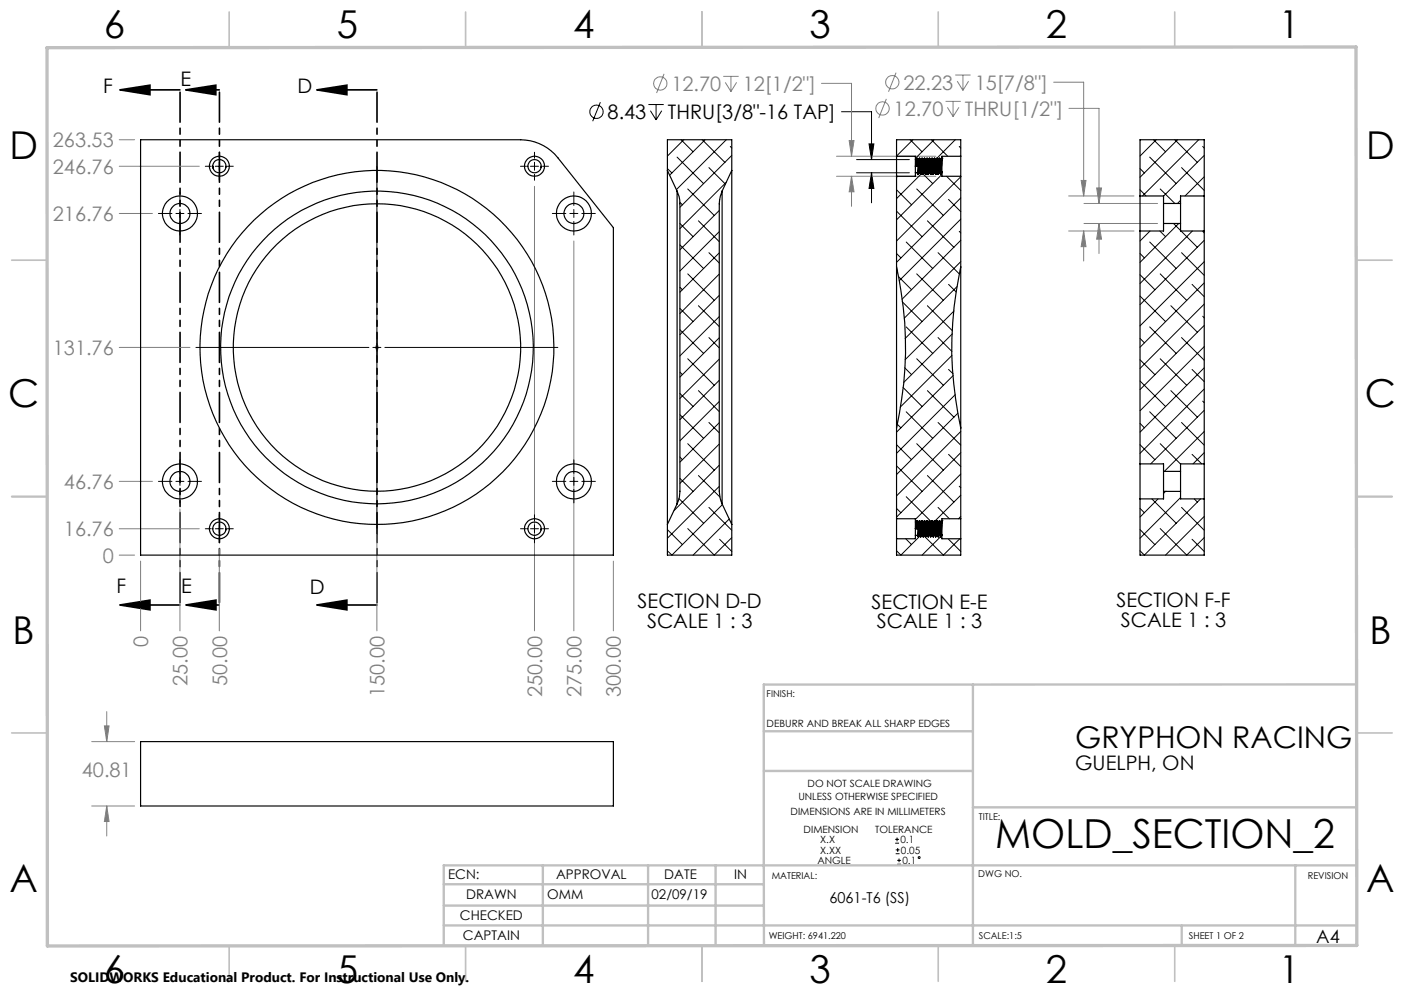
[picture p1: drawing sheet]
<svg xmlns="http://www.w3.org/2000/svg" width="297mm" height="210mm" viewBox="0 0 297 210" stroke-linecap="round" stroke-linejoin="round" font-family="sans-serif">
<g fill="none" stroke="#000" stroke-width=".21">
<path d="M43.4 35.2h1.3M45.5 35.2h1.7M46.4 32.2v1.3M46.4 34.3v1.7M46.4 36.9v1.2M48.1 35.2h1.3M79.7 35.2v36.6M110.1 35.2h1.3M112.2 35.2h1.7M113.1 32.2v1.3M113.1 34.3v1.7M113.1 36.9v1.2"/>
<path d="M114.8 35.2h1.2M127 21.6l-1.6 4M137.2 22.1h3.2M137.6 23.4l1.2 2M138.8 22.1v3.3M140 23.4l-1.2 2M178 23.6h6.4v10.2M181.2 36.5h11.2M181.2 33.8h11.2M183.8 30.4h1.1l-.5 3.4zM184.4 36.5l.5 3.4h-1.1zM184.4 36.5v6.4"/>
<path d="M33.5 45.1h2.9M37.2 45.1h1.7M38.1 40.6v2.9M38.1 44.3v1.7M38.1 46.8v2.9M39.8 45.1h2.8M116.8 45.1h2.9M120.5 45.1h1.7M121.4 40.6v2.9M121.4 44.3v1.7M121.4 46.8v2.9M123.1 45.1h2.8"/>
<path d="M41.5 73.5h36.5M78.9 73.5h1.7M79.7 72.6v1.7M79.7 75.2v36.6M81.4 73.5h36.6M38.1 97.3v2.8M121.4 97.3v2.8M33.5 101.8h2.9M37.2 101.8h1.7M38.1 101v1.6M38.1 103.5v2.9M39.8 101.8h2.8"/>
<path d="M43.4 111.8h1.3M45.5 111.8h1.7M46.4 108.9v1.2M46.4 111v1.7M46.4 113.5v1.3M48.1 111.8h1.3M110.1 111.8h1.3M112.2 111.8h1.7M113.1 108.9v1.2M113.1 111v1.7M113.1 113.5v1.3M114.8 111.8h1.2"/>
<path d="M116.8 101.8h2.9M120.5 101.8h1.7M121.4 101v1.6M121.4 103.5v2.9M123.1 101.8h2.8M189.4 178.3h.8M189.4 177.5h.8M189.5 179.7h.8M189.8 177.1v.8M189.9 179.3v.9M189.5 180.5h.8M189.8 182.8h.8"/>
<path d="M189.8 182h.8M190.2 181.6v.7"/>
<circle cx="126.2" cy="23.6" r="1.41"/>
<circle cx="194.4" cy="181.3" r=".19"/>
</g>
<g fill="none" stroke="#808080" stroke-width=".21">
<path d="M140.5 15.6l-1.6 4.1M153 16.1h3.2M153.4 17.4l1.2 2M154.6 16.1v3.3M155.8 17.4l-1.2 2M173.8 17.6h6.3v15.4M189.5 15.4l-1.5 4M202.1 15.9h3.2M202.5 17.2l1.2 1.9M203.7 15.9v3.2M204.9 17.2l-1.2 1.9M222.9 17.4h6.3v24"/>
<path d="M25.2 35.2h17M25.2 29.6h3.3M113.1 39.4v94M177 33h21M177 37.3h21M179.6 29.7h1.1l-.6 3.3zM180.1 37.3l.6 3.3h-1.1zM180.1 37.3v6.3M187.5 20.9l-1.6 4.1M200 21.4h3.2M200.4 22.7l1.2 2M201.6 21.4v3.3"/>
<path d="M202.8 22.7l-1.2 2M226.1 22.9h6.4v20.1M228.7 38.2h1l-.5 3.2zM232 39.7h1l-.5 3.3zM25.2 45.1h7M121.4 51v82.4M226.1 41.4h13.8M226.1 48.9h13.8M229.2 48.9l.5 3.3h-1zM229.2 48.9v6.3M229.3 43h15.6M229.3 47.3h15.6"/>
<path d="M232.5 47.3l.5 3.3h-1zM232.5 47.3v6.3M25.2 73.5h15M79.2 73.5h1M79.4 73.1l.7 .7M79.7 73v1M80.1 73.1l-.7 .7M25.2 117.4h3.3M25.2 111.8h17M25.2 101.8h7M29.7 118.7v14.7M38.1 107.6v25.8"/>
<path d="M46.4 116.1v17.3M79.7 113v20.4M129.8 118.7v14.7M19.4 156.8h9.1M22.1 153.5h1l-.5 3.3zM22.6 150.5v6.3M19.4 170.5h9.1M22.6 170.5l.5 3.2h-1zM22.6 170.5v6.3"/>
<circle cx="139.7" cy="17.6" r="1.4"/>
<circle cx="188.8" cy="17.4" r="1.41"/>
<circle cx="186.7" cy="22.9" r="1.41"/>
</g>
<path d="M25.4 19l6.3-1v2zM25.4 19h12.7M39.3 19h7.1M39.3 19l6.3-1v2zM67 19l6.4-1v2zM67 19h12.7M25.4 127.9l6.3-1v2.1zM25.4 127.9h12.7M39.3 127.9h7.1M39.3 127.9l6.4-1v2.1zM67 127.9l6.4-1v2.1zM67 127.9h12.7" fill="none" stroke="#000" stroke-width=".35"/>
<path d="M38.1 19v108.9M46.4 19v108.9M79.8 19v108.9" fill="none" stroke="#000" stroke-width=".35" stroke-dasharray="6.3 1.3 1.3 1.3 1.3 1.3" stroke-dashoffset="-.5"/>
<g fill="none" stroke="#c0c0c0" stroke-width=".35">
<path d="M48.5 2.5v7.5M98.5 2.5v7.5M148.5 2.5v7.5M198.5 2.5v7.5M248.5 2.5v7.5M2.5 55h7.5M287 55h7.5M2.5 105h7.5M287 105h7.5M2.5 155h7.5M287 155h7.5M48.5 200v7.5"/>
<path d="M98.5 200v7.5M148.5 200v7.5M198.5 200v7.5M248.5 200v7.5"/>
</g>
<g fill="none" stroke="#c0c0c0" stroke-width=".5">
<path d="M161.6 154.6h44.2M205.8 144.8v55.2M287 144.7l-125.4 .1v55.2M161.6 163h44.2M205.8 170.7h81.2M93.9 195.7h193.1M93.9 191.5h67.7M93.9 187h67.7M114.8 183v17M137.1 183v17M151.4 183v17M250 195.8v4.2"/>
<path d="M274 183v16.9M287 183h-193.1v17"/>
</g>
<path d="M9.9 10.1l276.9-.2 .2 190-277 .2z" fill="none" stroke="#c0c0c0" stroke-width=".7"/>
<g fill="#000">
<path d="M39.3 19l6.3-1v2zM39.3 127.9l6.4-1v2.1zM25.4 19l6.3-1v2zM25.4 127.9l6.3-1v2.1z"/>
<path d="M67 19l6.4-1v2zM67 127.9l6.4-1v2.1z"/>
<path d="M184.4 36.5l.5 3.4h-1.1zM183.8 30.4h1.1l-.5 3.4z"/>
</g>
<path d="M179.6 29.7h1.1l-.6 3.3zM180.1 37.3l.6 3.3h-1.1zM228.7 38.2h1l-.5 3.2zM229.2 48.9l.5 3.3h-1zM232 39.7h1l-.5 3.3zM232.5 47.3l.5 3.3h-1zM22.1 153.5h1l-.5 3.3zM22.6 170.5l.5 3.2h-1z" fill="#808080"/>
<g fill="none" stroke="#000" stroke-width=".25">
<path d="M29.7 29.6h80.4a10.2 10.2 0 0 1 7.9 3.8l11.8 14.7v69.3h-100.1zM45 35.2l.1 .5M47.8 35.2v.2M114.5 35.2l-.1 .2M141.2 36v74.9M141.2 36v-6.4h13.6v6.4M141.2 36l2 4.4M154.8 36v74.9M154.8 36l-2 4.4M189.7 33v4.3M189.7 33v-3.4h13.5v3.4M189.7 37.3v19.1"/>
<path d="M189.7 33h3.9v.8M193.6 35.2v1.3M193.6 33.8v1.4M193.6 36.5h.4M193.6 33.8h.2M193.6 36.5v.8h-3.9M193.8 33.8l-.2 1.4M193.8 33.8h.1M193.9 33.5l-.1 1.7M194 36.5l.2 .4M194 33.5l.2 .3M194 33.5l-.2 .3"/>
<path d="M194 33.5l-.1 1.7M194.2 33.8l-.2 1.4h-.4M194.2 33.8h.1M194.2 36.9h.1M194.3 33.8l-.3 2.7M194.5 33.5l-.3 3.4M194.5 36.5l-.2 .4M194.5 36.5h.1M194.6 33.5l-.3 .3M194.6 36.5l.1 .4M194.6 33.5l.1 .3M194.6 33.5l-.3 3.4"/>
<path d="M194.7 33.8l-.2 2.7M194.7 33.8h.1M194.7 36.9h.1M194.8 33.8l-.2 2.7M195 36.5l-.2 .4M195 33.5l-.3 3.4M195 36.5h.1M195.1 36.5l.2 .4M195.1 33.5l.1 .3M195.1 33.5l-.3 .3M195.1 33.5l-.3 3.4M195.2 33.8l-.2 2.7"/>
<path d="M195.2 33.8h.2M195.3 36.9h.1M195.3 33.9l-.2 2.6M195.4 33.8h-.1M195.5 36.5l-.2 .4M195.5 33.5l-.2 3.4M195.5 36.5h.1M195.6 36.5l.2 .4M195.6 33.5l.2 .3M195.6 33.5l-.2 .3M195.6 33.5l-.3 3.4M195.8 33.8l-.3 2.7"/>
<path d="M195.8 33.8h.1M195.9 33.9l-.3 2.6M195.9 33.8h.1M196 36.5l-.2 .4M196 33.5l-.2 3.4M196 36.5h.1M196.1 36.5l.2 .4M196.1 33.5l.2 .3M196.1 33.5l-.2 .3M196.1 33.5l-.2 3.3M196.3 33.8l-.3 2.7M196.3 33.8h.1"/>
<path d="M196.3 36.9h.1M196.4 33.9l-.3 2.6M196.4 33.8h.1M196.6 36.5l-.2 .4M196.6 33.5l-.3 3.4M196.6 36.5h.1M196.7 36.5l.1 .4M196.7 33.5l.1 .3M196.7 33.5l-.3 .3M196.7 33.5l-.3 3.4M196.8 33.8l-.2 2.7M196.8 33.8h.2"/>
<path d="M196.9 33.9l-.2 2.6M197 33.8h-.1M197.1 36.5l-.3 .4M197.1 33.5l-.3 3.4M197.1 36.5h.1M197.2 36.5l.2 .4M197.2 33.5l-.2 .3M197.2 33.5l.1 .3M197.2 33.5l-.3 3.3M197.3 33.8l-.2 2.7M197.3 33.8h.2M197.4 36.9h.1"/>
<path d="M197.4 33.9l-.2 2.6M197.5 33.8h-.1M197.6 36.5l-.2 .4M197.6 33.5l-.2 3.4M197.6 36.5h.1M197.7 36.5l.2 .4M197.7 33.5l.2 .3M197.7 33.5l-.2 .3M197.7 33.5l-.3 3.4M197.9 33.8l-.3 2.7M197.9 33.8h.1M197.9 36.9h.1"/>
<path d="M198 33.8l-.3 2.7M198.2 36.5l-.2 .4M198.2 33.5l-.3 3.4M198.2 36.5h.1M198.3 36.5l.1 .4M198.3 33.5l.1 .3M198.3 33.5l-.3 .3M198.3 33.5l-.3 3.4M198.4 33.8l-.2 2.7M198.4 33.8h.1M198.4 36.9h.1M198.5 33.8l-.2 2.7"/>
<path d="M198.7 36.5l-.2 .4M198.7 33.5l-.3 3.4M198.7 36.5h.1M198.8 36.5l.2 .4M198.8 33.5l.1 .3M198.8 33.5l-.3 .3M198.8 33.5l-.3 3.4M198.9 33.8l-.2 2.7M198.9 33.8h.2M199 33.9l-.2 2.6M199.1 33.8h-.1M199.2 36.5l-.2 .4"/>
<path d="M199.2 33.5l-.2 3.4M199.2 36.5h.1M199.2 36.3v.2M199.2 33.5h.1M199.2 33.5l-.1 .3M199.2 33.8v2.5M199.2 33.8l-.2 3M199.2 33.5v.3M199.2 36.5v.8h4M203.2 33v4.3M203.2 33h-4v.5M203.2 37.3v19.1"/>
<path d="M143.2 40.4v66.2M143.2 40.4l.5 1.1 .1 1.6v60.8l-.1 1.2-.5 1.5M152.8 40.4v66.2M152.8 40.4l-.4 1.1-.2 1.6v60.8l.1 1.2 .5 1.5M189.7 56.4a77.5 77.5 0 0 1 0 34.1M189.7 56.4v34.1M203.2 56.4a77.5 77.5 0 0 0 0 34.1M203.2 56.4v34.1M241.2 41.4v7.5M241.2 41.4v-11.8h13.5v11.8M241.2 41.4h4.9v1.6M241.2 48.9v49.2"/>
<path d="M246.1 43v4.3M246.1 43h3.6M246.1 47.3v1.6h-4.9M246.1 47.3h3.6M249.7 43v4.3M249.7 47.3v1.6h5M254.7 41.4v7.5M254.7 41.4h-5v1.6M254.7 48.9v49.2M189.7 90.5v19.2M203.2 90.5v19.2M241.2 98.1v7.4"/>
<path d="M241.2 98.1h4.9v1.6M246.1 99.7v4.2M246.1 99.7h3.6M249.7 99.7v4.2M254.7 98.1v7.4M254.7 98.1h-5v1.6M47.8 111.8v.3M114.5 111.8l-.1 .3M141.2 110.9v6.5h13.6v-6.5M143.2 106.6l-2 4.3M152.8 106.6l2 4.3M189.7 109.7v4.2"/>
<path d="M189.7 113.9v3.5h13.5v-3.5M189.7 109.7h3.9v.7M193.6 111.8v1.4M193.6 110.4v1.4M193.6 113.2h.4M193.6 110.4h.2M193.6 113.2v.7h-3.9M193.8 110.4l-.2 1.4M193.8 110.4h.1M193.9 110.1l-.1 1.7M194 113.2l.2 .3M194 110.1l.2 .3"/>
<path d="M194 110.1l-.2 .3M194 110.1l-.1 1.7M194.2 110.4l-.2 1.4h-.4M194.2 110.4h.1M194.2 113.5h.1M194.3 110.4l-.3 2.8M194.5 110.2l-.3 3.3M194.5 113.2l-.2 .3M194.5 113.2h.1M194.6 110.1l-.3 .3M194.6 113.2l.1 .3M194.6 110.1l.1 .3"/>
<path d="M194.6 110.1l-.3 3.4M194.7 110.4l-.2 2.8M194.7 110.4h.1M194.7 113.5h.1M194.8 110.4l-.2 2.8M195 113.2l-.2 .3M195 110.2l-.3 3.3M195 113.2h.1M195.1 113.2l.2 .3M195.1 110.1l.1 .3M195.1 110.1l-.3 .3M195.1 110.1l-.3 3.4"/>
<path d="M195.2 110.4l-.2 2.8M195.2 110.4h.2M195.3 113.5h.1M195.4 110.4l-.3 2.8M195.5 113.2l-.2 .3M195.5 110.2l-.2 3.3M195.5 113.2h.1M195.6 113.2l.2 .3M195.6 110.1l.2 .3M195.6 110.1l-.2 .3M195.6 110.1l-.3 3.4M195.8 110.4l-.3 2.8"/>
<path d="M195.8 110.4h.1M195.8 113.5h.1M195.9 110.5l-.3 2.7M195.9 110.4h.1M196 113.2l-.1 .3M196 110.2l-.2 3.3M196 113.2h.1M196.1 113.2l.2 .3M196.1 110.1l.2 .3M196.1 110.1l-.2 .3M196.1 110.1l-.2 3.4M196.3 110.4l-.3 2.8"/>
<path d="M196.3 110.4h.1M196.3 113.5h.1M196.4 110.4l-.3 2.8M196.6 113.2l-.2 .3M196.6 110.2l-.3 3.3M196.6 113.2h.1M196.7 113.2l.1 .3M196.7 110.1l.1 .3M196.7 110.1l-.3 .3M196.7 110.1l-.3 3.4M196.8 110.4l-.2 2.8M196.8 110.4h.2"/>
<path d="M196.8 113.5h.1M196.9 110.5l-.2 2.7M197 110.4h-.1M197.1 113.2l-.2 .3M197.1 110.2l-.3 3.3M197.1 113.2h.1M197.2 113.2l.2 .3M197.2 110.1l.1 .3M197.2 110.1l-.2 .3M197.2 110.1l-.3 3.4M197.3 110.4l-.2 2.8M197.3 110.4h.2"/>
<path d="M197.4 113.5h.1M197.4 110.5l-.2 2.7M197.5 110.4h-.1M197.6 113.2l-.2 .3M197.6 110.2l-.2 3.3M197.6 113.2h.1M197.7 113.2l.2 .3M197.7 110.1l.2 .3M197.7 110.1l-.2 .3M197.7 110.1l-.3 3.4M197.9 110.4l-.3 2.8M197.9 110.4h.1"/>
<path d="M197.9 113.5h.1M198 110.4l-.3 2.8M198.2 113.2l-.2 .3M198.2 110.2l-.3 3.3M198.2 113.2h.1M198.3 113.2l.1 .3M198.3 110.1l.1 .3M198.3 110.1l-.3 .3M198.3 110.1l-.3 3.4M198.4 110.4l-.2 2.8M198.4 110.4h.1M198.4 113.5h.1"/>
<path d="M198.5 110.4l-.2 2.8M198.7 113.2l-.2 .3M198.7 110.2l-.3 3.3M198.7 113.2h.1M198.8 113.2l.2 .3M198.8 110.1l.1 .3M198.8 110.1l-.3 .3M198.8 110.1l-.3 3.4M198.9 110.4l-.2 2.8M198.9 110.4h.2M199 113.5h.1M199.1 110.4l-.3 2.8"/>
<path d="M199.2 113.2l-.2 .3M199.2 110.2l-.2 3.3M199.2 113.2h.1M199.2 113v.2M199.2 110.1h.1M199.2 110.1l-.1 .3M199.2 110.4v2.6M199.2 110.4l-.2 3.1M199.2 110.1v.3M199.2 113.2v.7h4M203.2 109.7v4.2M203.2 109.7h-4v.4"/>
<path d="M241.2 105.5v11.9h13.5v-11.9M246.1 103.9v1.6h-4.9M246.1 103.9h3.6M249.7 103.9v1.6h5M29.7 156.8h100.1v13.7h-100.1z"/>
<circle cx="46.4" cy="35.2" r="2.12"/>
<circle cx="46.4" cy="35.1" r="1.4"/>
<circle cx="113.1" cy="35.1" r="1.41"/>
<circle cx="113.1" cy="35.2" r="2.12"/>
<circle cx="38.1" cy="45.1" r="2.12"/>
<circle cx="38.1" cy="45.1" r="3.7"/>
<circle cx="121.4" cy="45.1" r="2.12"/>
<circle cx="121.4" cy="45.1" r="3.7"/>
<circle cx="79.7" cy="73.5" r="30.4"/>
<circle cx="79.7" cy="73.5" r="37.4"/>
<circle cx="79.7" cy="73.5" r="33.1"/>
<circle cx="38.1" cy="101.8" r="2.12"/>
<circle cx="38.1" cy="101.8" r="3.7"/>
<circle cx="46.4" cy="111.8" r="2.12"/>
<circle cx="46.4" cy="111.8" r="1.4"/>
<circle cx="113.1" cy="111.8" r="1.41"/>
<circle cx="113.1" cy="111.8" r="2.12"/>
<circle cx="121.4" cy="101.8" r="2.12"/>
<circle cx="121.4" cy="101.8" r="3.7"/>
</g>
<g fill="none" stroke="#000" stroke-width=".21">
<path d="M141.2 35.7l.9 .9M143.2 33.2l5.6 5.6M144.1 29.6l2.5 2.5M144.6 29.6l-3.4 3.4M145.5 40l5.6 5.6M148.6 29.6l4.8 4.8M149.2 29.6l-7.5 7.4M150 35.4l3.5 3.5M153.6 29.6l-10.5 10.5M153.6 38.6l-9.8 9.8M154.5 31l.3 .3M154.8 32.9l-11 10.9"/>
<path d="M189.9 37.3l-.2 .2M192.5 29.6l2.6 2.5M193.1 29.6l-3.4 3.4M193.9 40l5.7 5.6M194.8 36.9l-5.1 5.1M195 36.5l.2 .2M195.1 36.5l-.3 .3M195.3 36.9l2 1.9M197 29.6l3.5 3.4M197.6 29.6l-4 3.9M198.2 33.5l-.3 .3M199.2 36.9l-9.5 9.6"/>
<path d="M200.2 37.3l3 3M202.1 29.6l-3.9 3.9M202.9 31l.3 .3M203.2 32.9l-.1 .1M203.2 37.4l-13.5 13.6M241.2 35.7l.9 .9M243.2 33.2l5.6 5.6M244 29.6l2.6 2.5M244.6 29.6l-3.4 3.4M245.4 40l3.1 3M248.5 29.6l4.8 4.8M249.1 29.6l-7.9 7.9"/>
<path d="M249.9 35.4l4.8 4.9M253.6 29.6l-11.9 11.8M254.4 31l.3 .3M254.7 32.9l-8.6 8.6M254.7 37.4l-4 4M143.8 42.7l.6 .6M143.8 51.8l5 5M143.8 47.3l2.8 2.8M145.5 57.9l5.6 5.6M147.7 46.7l4.5 4.4M150 53.4l2.2 2.2M152.2 44.5l-8.4 8.3"/>
<path d="M152.2 49l-8.4 8.3M152.2 53.5l-8.4 8.3M152.2 58l-8.4 8.3M152.2 42.2l.1 .1M189.7 53.6l.9 .9M189.7 44.7l5.4 5.4M189.7 40.1l3.1 3.2M190.1 58.5l2.7 2.8M191.7 51.2l5.6 5.6M193.9 57.9l5.7 5.6M196.2 46.7l5.6 5.6M198.4 53.4l4.6 4.6"/>
<path d="M200.7 42.2l2.5 2.6M202.9 48.9l.3 .4M203.2 41.9l-13.5 13.6M203.2 46.3l-13 13.1M203.2 50.8l-12.4 12.5M203.2 55.3l-11.9 12M241.2 40.1l1.2 1.3M241.2 58.1l3.1 3.2M241.2 53.6l.9 .9M243.2 51.2l5.6 5.6M243.3 48.9l-2.1 2.1M245.4 48.9l1.2 1.2"/>
<path d="M245.4 57.9l5.6 5.6M248.2 47.3l1.5 1.4M249.3 47.3l-8.1 8.2M249.7 42.4l-.6 .6M249.8 48.9l3.5 3.4M249.9 53.4l4.8 4.8M252.2 48.9l-11 11.1M254.4 48.9l.3 .4M254.7 50.8l-13.5 13.6M254.7 55.3l-13.5 13.6M254.7 59.8l-13.5 13.6M143.8 78.7l.6 .5"/>
<path d="M143.8 69.7l5 5M143.8 65.2l2.8 2.8M143.8 60.7l.6 .6M145.5 75.9l5.6 5.6M147.7 64.7l4.5 4.4M150 71.4l2.2 2.2M152.2 62.5l-8.4 8.3M152.2 66.9l-8.4 8.4M152.2 71.4l-8.4 8.4M152.2 75.9l-8.4 8.4M190.9 63.8l4.2 4.2M191.4 77.8l1.4 1.4"/>
<path d="M191.7 69.1l5.6 5.6M193.9 75.9l5.7 5.6M196.2 64.7l5.3 5.2M198.4 71.4l3 2.9M200.7 78.1l.9 .9M200.7 60.1l1.6 1.7M201.4 75.2l-11 10.9M201.5 70.6l-10.3 10.3M201.6 79.4l-11.9 12M201.8 65.7l-10.3 10.4M202.5 60.6l-11 11M241.2 76.1l3.1 3.1"/>
<path d="M241.2 71.6l.9 .9M241.2 62.6l5.4 5.4M243.2 69.1l5.6 5.6M245.4 75.9l5.6 5.6M247.7 64.7l5.6 5.6M249.9 71.4l4.8 4.8M252.2 78.1l2.5 2.6M252.2 60.1l2.5 2.7M254.4 66.9l.3 .3M254.7 64.3l-13.5 13.6M254.7 68.8l-13.5 13.6M254.7 73.3l-13.5 13.6"/>
<path d="M254.7 77.8l-13.5 13.6M143.8 96.7l.6 .5M143.8 87.7l5 5M143.8 83.2l2.8 2.8M145.5 93.8l5.6 5.6M147.7 82.6l4.5 4.5M150 89.4l2.2 2.1M152.2 80.4l-8.4 8.4M152.2 84.9l-8.4 8.3M152.2 89.4l-8.4 8.3M152.2 93.9l-8.4 8.3M152.2 98.4l-9.6 9.6"/>
<path d="M189.7 98.5l5.4 5.4M189.7 94l3.1 3.2M189.8 89.7l.8 .8M191 81.9l4.1 4.1M191.7 87.1l5.6 5.6M193.9 93.8l5.7 5.6M196.2 82.6l5.6 5.6M198.4 89.4l4.8 4.7M200.7 96.1l2.5 2.6M202.1 83.5l-12.4 12.4M202.6 87.4l-12.9 13M203.2 91.3l-13.5 13.6"/>
<path d="M203.2 95.7l-13.5 13.7M241.2 94l3.1 3.2M241.2 89.5l.9 1M241.2 80.6l5.4 5.4M243.2 87.1l5.6 5.6M245.4 93.8l4.3 4.3M247.7 82.6l5.6 5.6M249.9 89.4l4.8 4.7M252.2 96.1l2 2M254.4 84.8l.3 .4M254.7 82.3l-13.5 13.6M254.7 86.8l-11.3 11.3"/>
<path d="M254.7 91.3l-8.4 8.4M254.7 95.7l-2.3 2.4M141.2 112l3.2 3.2M143.6 105.4l5.2 5.3M143.8 101.2l2.8 2.7M145.5 111.8l5.6 5.6 3.7-3.7M147.7 100.6l4.6 4.5M150 107.3l4.8 4.8M152.2 102.9l-11 10.9M152.2 114l2.6 2.6M152.8 106.7l-10.7 10.7-.9-.9M154.3 109.7l-7.7 7.7"/>
<path d="M189.7 107.5l.9 .9M191.6 113.9l1.2 1.3M191.7 105l5.3 5.3M194.6 113.3l-4 4.1-.9-.9M195.4 113.3l4.2 4.1 3.4-3.5M196.2 100.6l5.6 5.6M198.4 107.3l2.4 2.4M199 113.5l-3.9 3.9M199.2 113.2l-.1 .1M200.7 114l2.5 2.6M202.9 102.8l.3 .3M203.2 104.7l-5.4 5.5"/>
<path d="M203.2 100.3l-9.6 9.5M203.2 109.2l-.4 .5M241.2 112l3.1 3.2M241.2 107.5l.9 .9M243.7 105.5l5.1 5.2M245 105.5l-3.8 3.9M245.4 111.8l5.6 5.6 3.7-3.7M246.6 103.9h.1M246.6 103.9l-.5 .4M249.7 105.2l-8.5 8.6M249.9 107.3l4.8 4.8M252.2 114l2.5 2.6"/>
<path d="M252.6 105.5l.7 .7M254 105.5l-11.9 11.9-.9-.9M254.7 109.2l-8.1 8.2"/>
</g>
<text font-size="8.5" x="210.5" y="179.3">MOLD_SECTION_2</text>
<g font-size="8.1">
<text x="22" y="8">6</text>
<text x="71.2" y="8">5</text>
<text x="121.2" y="8">4</text>
<text x="171.3" y="8">3</text>
<text x="221.3" y="8">2</text>
<text x="270.5" y="8">1</text>
<text x="2" y="33.6">D</text>
<text x="289" y="33.6">D</text>
<text x="1.7" y="86.1">C</text>
<text x="288.7" y="86.1">C</text>
<text x="2.7" y="136.1">B</text>
<text x="289.7" y="136.1">B</text>
<text x="2" y="188.6">A</text>
<text x="289" y="188.6">A</text>
<text x="22" y="208">6</text>
<text x="71.2" y="208">5</text>
<text x="121.2" y="208">4</text>
<text x="171.3" y="208">3</text>
<text x="221.3" y="208">2</text>
<text x="270.5" y="208">1</text>
</g>
<text font-size="6.3" x="227.4" y="158.2">GRYPHON RACING</text>
<g font-size="4.2">
<text x="21.8" y="19.7">F</text>
<text x="38.2" y="18.1">E</text>
<text x="62.9" y="19.7">D</text>
<text x="128.5" y="25.2">8.43</text>
<text x="141.3" y="25.2">THRU[3/8&quot;-16 TAP]</text>
<text x="24.6" y="125.4">F</text>
<text x="38.3" y="125.4">E</text>
<text x="65.6" y="125.7">D</text>
<text x="134.9" y="128.5">SECTION D-D</text>
<text x="184.4" y="128.7">SECTION E-E</text>
<text x="236.2" y="128.5">SECTION F-F</text>
<text x="136.9" y="132.7">SCALE 1 : 3</text>
<text x="185.5" y="132.9">SCALE 1 : 3</text>
<text x="237.1" y="132.6">SCALE 1 : 3</text>
<text x="227.4" y="162.8">GUELPH, ON</text>
</g>
<g font-size="4.2" fill="#808080">
<text x="142" y="19.2">12.70</text>
<text x="157.1" y="19.2">12[1/2&quot;]</text>
<text x="191.1" y="18.9">22.23</text>
<text x="206.2" y="18.9">15[7/8&quot;]</text>
<text x="189" y="24.5">12.70</text>
<text x="204.1" y="24.5">THRU[1/2&quot;]</text>
<text x="11.2" y="31.1">263.53</text>
<text x="11.2" y="36.7">246.76</text>
<text x="11.2" y="46.7">216.76</text>
<text x="11.2" y="75.1">131.76</text>
<text x="13.5" y="103.4">46.76</text>
<text x="13.5" y="113.4">16.76</text>
<text x="21.7" y="119">0</text>
<text x="31.4" y="136.9" transform="rotate(-90 31.4 136.9)">0</text>
<text x="39.7" y="145.1" transform="rotate(-90 39.7 145.1)">25.00</text>
<text x="48" y="145.1" transform="rotate(-90 48 145.1)">50.00</text>
<text x="81.4" y="147.5" transform="rotate(-90 81.4 147.5)">150.00</text>
<text x="114.7" y="147.5" transform="rotate(-90 114.7 147.5)">250.00</text>
<text x="123" y="147.5" transform="rotate(-90 123 147.5)">275.00</text>
<text x="131.4" y="147.5" transform="rotate(-90 131.4 147.5)">300.00</text>
<text x="17.3" y="164.2">40.81</text>
</g>
<text font-size="3.9" x="278.4" y="199.3">A4</text>
<text font-size="3.2" x="175.5" y="190.9">6061-T6 (SS)</text>
<text font-size="2.9" x="14.9" y="207.6">SOLIDWORKS Educational Product. For Instructional Use Only.</text>
<g font-size="2.8">
<text x="94.8" y="185.9">ECN:</text>
<text x="117.6" y="185.9">APPROVAL</text>
<text x="140.5" y="185.9">DATE</text>
<text x="155.3" y="185.9">IN</text>
<text x="98.6" y="190.2">DRAWN</text>
<text x="115.8" y="190.2">OMM</text>
<text x="137.8" y="190.2">02/09/19</text>
<text x="97.3" y="194.5">CHECKED</text>
<text x="97.9" y="198.9">CAPTAIN</text>
</g>
<g font-size="2.1">
<text x="162.2" y="153.7">DEBURR AND BREAK ALL SHARP EDGES</text>
<text x="170.8" y="166.4">DO NOT SCALE DRAWING</text>
<text x="167.2" y="172.4">DIMENSIONS ARE IN MILLIMETERS</text>
<text x="168.9" y="169.2">UNLESS OTHERWISE SPECIFIED</text>
<text x="170" y="176.1">DIMENSION</text>
<text x="173.5" y="178.3">X.X</text>
<text x="185.2" y="176.1">TOLERANCE</text>
<text x="190.5" y="178.3">0.1</text>
<text x="172.9" y="182.7">ANGLE</text>
<text x="173.5" y="180.5">X.XX</text>
<text x="190.6" y="180.5">0.05</text>
<text x="190.9" y="182.7">0.1</text>
</g>
<g font-size="2">
<text x="162.2" y="147.5">FINISH:</text>
<text x="207.1" y="173.3">TITLE:</text>
<text x="163.3" y="185.9">MATERIAL:</text>
<text x="207" y="185.5">DWG NO.</text>
<text x="276.7" y="185.9">REVISION</text>
<text x="162.6" y="198.5">WEIGHT: 6941.220</text>
<text x="207.1" y="198.6">SCALE:1:5</text>
<text x="251.5" y="198.6">SHEET 1 OF 2</text>
</g>
</svg>
